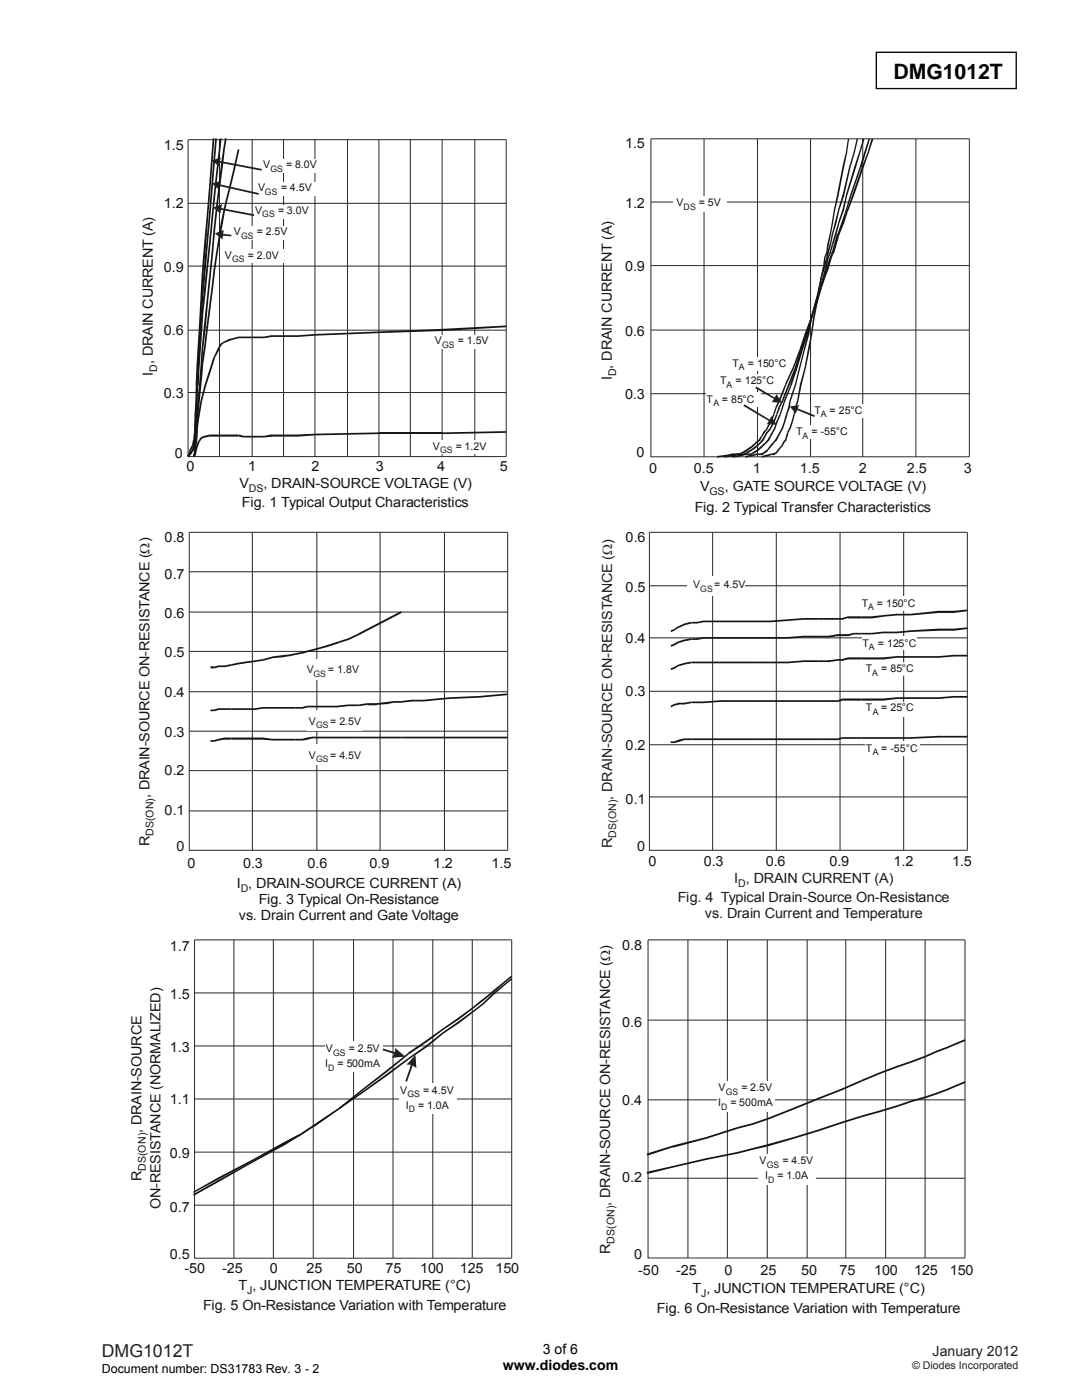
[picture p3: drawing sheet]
<svg xmlns="http://www.w3.org/2000/svg" width="216mm" height="279mm" viewBox="0 0 216 279" stroke-linecap="round" stroke-linejoin="round" font-family="sans-serif">
<path d="M174.9 10.4h27.9v7.3h-27.9z" fill="none" stroke="#000" stroke-width=".26"/>
<g fill="none" stroke="#23282b" stroke-width=".2">
<path d="M37.5 27.9h63.5v63.2h-63.5zM43.8 27.9v63.2M50.3 27.9v63.2M56.6 27.9v63.2M62.8 27.9v63.2M69.3 27.9v63.2M75.6 27.9v63.2M81.9 27.9v63.2M88.2 27.9v63.2M94.7 27.9v63.2M37.5 53.1h63.5M37.5 40.6h63.5"/>
<path d="M37.5 78.3h63.5M37.5 65.9h63.5"/>
</g>
<g fill="#131516">
<path d="M62.8 86.6l12.8-.3v.3l-12.8 .3z"/>
<path d="M38.8 90.3l.3 .1-.2 .7-.4-.1zM39 90.4h.1zM39.1 89.3l.3 .1-.3 1h-.3zM39.1 89.3h.1zM39.5 88.1l.3 .1-.4 1.2-.3-.1zM39.5 88.1l.1 .1zM40 87.3l.3 .2-.5 .7-.2-.1z"/>
<path d="M40.1 87.2l.7-.2 .1 .3-.7 .3zM40.8 87l.1 .1zM40.8 87l1-.3v.4l-.9 .2zM41.8 86.7v.2zM41.8 86.7h2v.4h-2z"/>
<path d="M43.8 86.7h1.9v.4h-1.9zM45.7 86.7h1.9v.4h-1.9z"/>
<path d="M47.7 86.7l.9 .3-.1 .3-.9-.2zM48.6 87.1l-.1 .2zM48.6 87h.7v.3h-.7zM49.3 87h1v.3h-1z"/>
<path d="M50.3 87h1.2v.3h-1.2zM51.5 87h1.2v.3h-1.2zM52.7 87.1l.1 .2zM52.7 87l1.4-.3 .1 .4-1.4 .2zM54.1 86.7v.2zM54.1 86.7h1.7v.4h-1.7zM55.8 86.7h3.7v.4h-3.7zM59.5 86.9v.2zM59.5 86.7l3.3-.1v.3l-3.3 .2z"/>
</g>
<path d="M75.6 86.5h12.6" fill="none" stroke="#131516" stroke-width=".34"/>
<g fill="#131516">
<path d="M88.2 86.3l12.8-.3v.4l-12.8 .2z"/>
<path d="M62.8 66.7l12.8-.6v.4l-12.8 .5z"/>
<path d="M75.6 66.1l12.6-.5v.5l-12.6 .4z"/>
<path d="M88.1 65.6l12.9-.6v.3l-12.8 .8z"/>
<path d="M43.9 27.6h.3l-.2 2.5h-.4z"/>
<path d="M38.8 90.3l.3 .1-.2 .7-.4-.1zM39 90.4h.1zM38.8 89.2h.3v1.2h-.3zM38.8 89.1l.2 .1zM39.1 87.7h.3l-.3 1.5-.3-.1zM39.2 87.7h.2zM39.1 86.2h.3v1.5h-.3zM39.1 86.2h.1zM39.5 83h.3l-.4 3.2h-.3zM39.5 83h.1zM40 80l.3 .1-.5 3-.3-.1z"/>
<path d="M40.7 77.1l.4 .1-.8 2.9-.3-.1zM40.7 77.1l.2 .1zM41.7 74.1l.3 .2-.9 2.9-.4-.1zM42.6 71.2l.3 .1-.9 3-.3-.2zM42.7 71.1l.1 .1h-.2zM43.1 70.2l.4 .2-.6 .9-.2-.2zM43.6 69.2l.4 .2-.5 1-.4-.2z"/>
<path d="M44.1 68.4l.3 .3-.5 .7-.3-.2zM44.1 68.4l.1 .1zM44.2 68.4l.4-.2 .2 .2-.5 .3zM44.6 68.2l1.1-.5 .1 .3-1 .4zM45.7 67.7v.1zM45.7 67.7l1-.3v.4l-1 .2zM46.7 67.4l.9-.2 .1 .3-1 .3z"/>
<path d="M47.6 67.2h1v.3h-1zM48.6 67.2h.7v.3h-.7zM49.3 67.2h1v.3h-1z"/>
<path d="M50.3 67.2h1.2v.3h-1.2zM51.5 67.2h1.2v.3h-1.2zM52.7 67.3l.1 .2zM52.7 67.2l1.4-.3 .1 .3-1.4 .3zM54.1 66.9v.2zM54.1 66.9h1.7v.3h-1.7zM55.8 66.9h3.7v.3h-3.7zM59.5 67.1v.1zM59.5 66.9l3.3-.2v.3l-3.3 .2z"/>
<path d="M38.8 89.9h.3l-.2 1.2-.4-.1zM39 89.9h.1zM38.8 88.7h.3v1.2h-.3zM38.8 88.6l.2 .1zM39.1 86.9l.3 .1-.3 1.7-.3-.1zM39.2 86.9l.2 .1zM39.1 84.9h.3v2h-.3zM39.1 84.9h.1zM39.2 83h.4l-.2 2-.3-.1zM39.4 83h.2zM39.5 80.5h.3l-.2 2.5h-.4zM39.6 80.5h.2zM40 75.4l.3 .1-.5 5h-.3z"/>
<path d="M40.2 72.5h.4l-.3 3-.3-.1zM40.2 72.4l.2 .1zM40.7 69h.4l-.5 3.5-.4-.1zM40.9 69h.2zM41.2 65.3l.3 .1-.4 3.6h-.4zM41.3 65.4h.2zM41.7 61.4l.3 .1-.5 3.9h-.3zM42.2 57.5h.3l-.5 4-.3-.1zM42.2 57.5h.2zM42.6 53.8l.3 .1-.4 3.6h-.3zM42.6 53.8l.2 .1zM43.1 50.4h.4l-.6 3.5-.3-.1zM43.1 50.4h.2zM43.6 47.2l.4 .1-.5 3.1h-.4z"/>
<path d="M44 44.5l.5 .1-.5 2.7-.4-.1zM44 44.5l.2 .1zM44.6 42l.3 .1-.4 2.5-.5-.1zM44.6 42l.1 .1zM45.1 39.8l.3 .1-.5 2.2-.3-.1zM45.1 39.8l.1 .1zM45.6 37.9l.3 .1-.5 1.9-.3-.1zM46.5 34l.3 .1-.9 3.9-.3-.1zM46.7 34l.1 .1zM47.4 29.8h.4l-1 4.3-.3-.1z"/>
<path d="M38.8 89.9h.3l-.2 1.2-.4-.1zM39 89.9h.1zM38.8 88.4h.3v1.5h-.3zM38.8 88.4h.2zM39.1 86.4l.3 .1-.3 1.9h-.3zM39.2 86.5h.2zM39.1 84.5h.3v2h-.3zM39.1 84.4l.1 .1zM39.2 82l.4 .1-.2 2.4-.3-.1zM39.4 82.1h.2zM39.5 79.4h.3l-.2 2.7-.4-.1zM39.6 79.4h.2zM39.7 76.4h.4l-.3 3h-.3zM39.9 76.4h.2zM40 73.2l.3 .1-.2 3.1h-.4z"/>
<path d="M40.2 69.5h.4l-.3 3.8-.3-.1zM40.2 69.5h.2zM40.7 65.1h.4l-.5 4.4h-.4zM40.9 65.1h.2zM41.2 60.5h.3l-.4 4.6h-.4zM41.3 60.5h.2zM41.7 55.6h.3l-.5 4.9h-.3zM42.2 50.7h.3l-.5 4.9h-.3zM42.6 45.7h.3l-.4 5h-.3zM42.6 45.7h.2zM43.1 41.1h.4l-.6 4.6h-.3zM43.1 41.1h.2zM43.6 36.9h.4l-.5 4.2h-.4z"/>
<path d="M44 33.2l.5 .1-.5 3.6h-.4zM44.6 29.6h.3l-.4 3.7-.5-.1zM44.6 29.6h.1zM44.9 27.5l.3 .1-.3 2h-.3z"/>
<path d="M37.4 91l.2-.3 .3 .3-.3 .2zM37.7 90.9l.2 .1zM37.8 90.3l.3 .1-.2 .6-.3-.2zM37.8 90.3l.2 .1zM37.9 90.3l.5-.5 .1 .2-.4 .4zM38.5 89.9h.1l-.1 .1zM38.5 89.1l.4 .1-.3 .7h-.3z"/>
<path d="M38.8 87.4l.3 .1-.2 1.7-.4-.1zM39 87.4l.1 .1zM38.8 85.2h.3v2.2h-.3zM38.8 85.2h.2zM39.1 82.7h.3l-.3 2.5h-.3zM39.2 82.7h.2zM39.1 79.9h.3v2.8h-.3zM39.1 79.8l.1 .1zM39.2 76.9h.4l-.2 3-.3-.1zM39.4 76.9h.2zM39.5 73.4h.3l-.2 3.5h-.4zM40 66.3h.3l-.5 7.1h-.3z"/>
<path d="M40.2 62.4h.4l-.3 3.9h-.3zM40.2 62.4h.2zM40.7 58h.4l-.5 4.4h-.4zM41.2 53.6h.3l-.4 4.4h-.4zM41.3 53.6h.2zM41.7 48.7h.3l-.5 4.9h-.3zM42.6 39.1h.3l-.9 9.6h-.3zM42.6 39.1h.2zM43.1 34.5h.4l-.6 4.6h-.3zM43.1 34.5h.2zM43.6 30.1h.4l-.5 4.4h-.4z"/>
<path d="M37.4 91l.2-.3 .3 .3-.3 .2zM37.6 90.7l.3-.3 .2 .3-.2 .3zM38 90.6l.1 .1zM38.3 89.8l.3 .1-.5 .8-.2-.2zM38.5 89.9h.1zM38.5 89.1l.4 .1-.3 .7h-.3z"/>
<path d="M38.8 87.1l.3 .1-.2 2-.4-.1zM39 87.1l.1 .1zM38.8 84.7h.3v2.4h-.3zM38.8 84.7h.2zM39.1 81.8h.3l-.3 3-.3-.1zM39.2 81.8h.2zM39.1 78.6h.3v3.2h-.3zM39.1 78.6h.1zM39.2 75.1l.4 .1-.2 3.4h-.3zM39.5 71.5h.3l-.2 3.7-.4-.1zM39.6 71.5h.2zM39.7 67.3h.4l-.3 4.2h-.3zM40 63.2h.3l-.2 4.1h-.4z"/>
<path d="M40.2 58.8h.4l-.3 4.4h-.3zM40.2 58.7l.2 .1zM40.7 53.6h.4l-.5 5.2-.4-.1zM41.2 48.5h.3l-.4 5.1h-.4zM41.3 48.5h.2zM41.7 42.8l.3 .1-.5 5.6h-.3zM42.6 31.5h.3l-.9 11.4-.3-.1zM42.9 27.6h.4l-.4 3.9h-.3z"/>
<path d="M37.6 90.5l.3 .2-.3 .5-.2-.2zM37.7 90.6l.2 .1zM37.8 89.9h.3l-.2 .8-.3-.2zM37.8 89.8l.2 .1zM38.3 88.8l.3 .2-.5 .9-.3-.1zM38.5 88.9l.1 .1zM38.5 87.7h.4l-.3 1.2-.3-.1z"/>
<path d="M38.8 85.4h.3l-.2 2.3h-.4zM39 85.4h.1zM38.8 82.7h.3v2.7h-.3zM38.8 82.7h.2zM39.1 79.8l.3 .1-.3 2.8h-.3zM39.2 79.9h.2zM39.1 76.4h.3v3.5h-.3zM39.1 76.4h.1zM39.2 72.7h.4l-.2 3.7h-.3zM39.4 72.7h.2zM39.5 68.5l.3 .1-.2 4.1h-.4zM39.7 64.4h.4l-.3 4.2-.3-.1zM40 59.7h.3l-.2 4.7h-.4z"/>
<path d="M40.2 54.8h.4l-.3 4.9h-.3zM40.2 54.8h.2zM40.7 49.4l.4 .1-.5 5.3h-.4zM40.9 49.5h.2zM41.2 43.8h.3l-.4 5.7-.4-.1zM41.3 43.8h.2zM41.7 37.7h.3l-.5 6.1h-.3zM42.4 27.6h.4l-.8 10.1h-.3z"/>
</g>
<g fill="#fff">
<path d="M86 87.9h12v2.7h-12z"/>
<path d="M86.4 66.8h12.1v2.7h-12.1z"/>
<path d="M44.6 49.8h12v2.7h-12z"/>
<path d="M46.3 45.1h12.1v2.7h-12.1z"/>
<path d="M50.6 40.9h12v2.6h-12z"/>
<path d="M51.2 36.4h12v2.7h-12z"/>
<path d="M52.2 31.7h12v2.7h-12z"/>
</g>
<g fill="#1f1a17">
<path d="M44.4 46.7l1.8 .1v.4l-1.9-.2z"/>
<path d="M44 41.5l6.7 1.3v.3l-6.7-1.3z"/>
<path d="M43.8 36.8l7.9 1.7-.1 .4-7.9-1.8z"/>
<path d="M43.8 32.1l8.5 1.6-.1 .4-8.5-1.7z"/>
</g>
<g fill="#1f1a17">
<path d="M42.9 46.6l1.7-.7-.2 1.9z" fill-rule="evenodd"/>
<path d="M42.5 41.4l1.8-.7-.3 1.9z" fill-rule="evenodd"/>
<path d="M42.3 36.6l1.8-.5-.4 1.8z" fill-rule="evenodd"/>
<path d="M42.3 32l1.7-.6-.3 1.8z" fill-rule="evenodd"/>
</g>
<path d="M129.9 27.7h63.5v63.5h-63.5zM140.5 27.7v63.5M151.2 27.7v63.5M161.7 27.7v63.5M172.1 27.7v63.5M182.8 27.7v63.5M129.9 53h63.5M129.9 40.3h63.5M129.9 78.6h63.5M129.9 65.9h63.5" fill="none" stroke="#23282b" stroke-width=".2"/>
<g fill="#131516">
<path d="M152 91l1-.3 .1 .4-1.1 .2zM153.1 90.9v.2zM153 90.7l.9-.2v.3l-.8 .3z"/>
<path d="M153.9 90.5h.5v.3h-.5zM154.4 90.7l.1 .1zM154.3 90.5l.4-.3 .2 .4-.4 .2z"/>
<path d="M155.1 89.8l.3 .2-.4 .6-.3-.3zM155.8 89l.2 .2-.6 .8-.3-.2z"/>
<path d="M156.2 88.3l.3 .2-.4 .7-.3-.2zM156.2 88.2l.1 .2zM156.7 87.7l.2 .2-.5 .6-.2-.3zM156.7 87.9h.2zM156.8 87l.4 .1-.3 .8-.2-.1z"/>
<path d="M157.1 86.3h.2l-.1 .8-.4-.1zM157.1 86.2l.1 .1zM157.5 85.4l.3 .2-.5 .7-.2-.1zM157.7 85.5l.1 .1zM157.9 84.2l.3 .1-.4 1.3-.3-.2zM158.1 84.2l.1 .1zM158.3 82.6l.3 .1-.4 1.6-.3-.1z"/>
<path d="M158.6 81.4h.3l-.3 1.3-.3-.1zM159 80l.3 .2-.4 1.2h-.3zM159.1 80.1l.2 .1zM159.6 76.7l.4 .1-.7 3.4-.3-.1zM159.6 76.7h.2zM160.5 73.3l.3 .1-.8 3.4-.4-.1zM160.6 73.4h.2zM161.1 70l.4 .1-.7 3.3-.3-.1z"/>
<path d="M161.8 66.6l.3 .1-.6 3.4-.4-.1zM162 66.6l.1 .1zM162.2 63.3h.4l-.5 3.4-.3-.1zM162.2 63.2l.2 .1zM162.9 60.2l.3 .1-.6 3-.4-.1zM163.1 60.2l.1 .1zM163.3 57.3l.3 .1-.4 2.9-.3-.1z"/>
<path d="M163.8 55.3l.2 .1-.4 2-.3-.1zM163.8 55.3h.1zM164.2 53.4l.3 .2-.5 1.8-.2-.1zM164.4 53.5l.1 .1zM164.4 51.4l.3 .1-.2 2h-.3zM164.4 51.4l.1 .1zM164.9 50.3l.2 .2-.4 1-.3-.1zM165 50.4l.1 .1zM165 48.9h.4l-.3 1.6-.2-.1z"/>
<path d="M165.5 46.8h.3l-.4 2.1h-.4zM165.6 46.8h.2zM166 44.5l.2 .1-.4 2.2h-.3zM166.1 44.5l.1 .1zM166.4 41.8l.2 .1-.4 2.7-.2-.1zM166.4 41.8l.1 .1zM167 39.1h.3l-.7 2.8-.2-.1zM167.2 39.1h.1zM168.1 33.4h.3l-1.1 5.7h-.3zM168.1 33.3l.2 .1zM168.8 30.5l.2 .1-.6 2.9-.3-.2zM168.9 30.5l.1 .1zM169.2 27.7h.2l-.4 2.9-.2-.1z"/>
<path d="M148.7 91l1.4-.3v.4l-1.3 .2zM150.1 90.9v.2zM150.1 90.7l.8-.2 .1 .3-.9 .3zM150.9 90.5v.2zM150.9 90.5h.4v.3h-.4z"/>
<path d="M151.3 90.5h.7v.3h-.7zM152 90.7l.1 .1zM151.9 90.5l.4-.3 .2 .4-.4 .2z"/>
<path d="M152.3 90.2l.7-.5 .2 .4-.7 .5zM153.1 89.9l.1 .2zM153.6 89l.3 .2-.7 .8-.2-.2z"/>
<path d="M154.3 88.2l.2 .3-.6 .7-.3-.2zM154.7 87.7l.3 .2-.5 .6-.2-.3zM154.8 87.9h.2zM155.1 86.9l.3 .3-.4 .7-.3-.2z"/>
<path d="M155.6 86.2l.2 .1-.4 .9-.3-.3zM156 85.4l.2 .2-.4 .7-.2-.1zM156.1 85.5l.1 .1zM156.4 84.2l.3 .1-.5 1.3-.2-.2zM156.6 84.2l.1 .1zM156.8 82.6l.4 .1-.5 1.6-.3-.1z"/>
<path d="M157.2 81.4h.4l-.5 1.3-.3-.1zM157.4 81.4h.2zM157.5 80.1l.3 .1-.2 1.2h-.4zM157.5 80l.2 .1zM158.6 76.7l.3 .1-1.1 3.4-.3-.2zM158.7 76.7l.2 .1zM159.4 73.3l.3 .1-.8 3.4-.3-.1zM160.3 70l.2 .1-.8 3.3-.3-.1z"/>
<path d="M161.1 66.6l.4 .1-1 3.4-.2-.1zM161.3 66.6l.2 .1zM161.8 63.2l.3 .1-.6 3.4-.4-.1zM161.8 63.2l.2 .1zM162.7 60.2l.3 .1-.9 3-.3-.1zM162.8 60.2l.2 .1zM163.3 57.3l.3 .1-.6 2.9-.3-.1z"/>
<path d="M163.8 55.3l.2 .1-.4 2-.3-.1zM163.8 55.3h.1zM164.2 53.4l.3 .2-.5 1.8-.2-.1zM164.2 53.4l.2 .1zM164.9 51.4l.2 .1-.6 2.1-.3-.2zM165 50.4l.4 .1-.3 1-.2-.1zM165 50.4h.2zM165.5 48.8l.3 .1-.4 1.6-.4-.1z"/>
<path d="M166 46.8h.2l-.4 2.1h-.3zM166 46.8h.1zM166.6 44.5l.3 .1-.7 2.2h-.2zM166.7 44.5l.2 .1zM167.2 41.8l.3 .1-.6 2.7-.3-.1zM167.2 41.8l.2 .1zM168.1 39l.3 .1-.9 2.8-.3-.1zM168.3 39.1h.1zM169.4 33.3l.3 .2-1.3 5.6h-.3zM169.4 33.3l.1 .1zM170.3 30.5l.2 .1-.8 2.9-.3-.2zM170.5 30.5v.1zM171 27.6l.2 .1-.7 2.9-.2-.1z"/>
<path d="M146.2 91l1.6-.3 .1 .4-1.7 .2zM147.8 90.9l.1 .2zM147.8 90.7l.7-.2 .1 .3-.7 .3zM148.5 90.5v.2zM148.5 90.5h.7v.3h-.7z"/>
<path d="M149.2 90.5h.6v.3h-.6zM149.8 90.7l.1 .1zM149.8 90.5l.4-.3 .1 .4-.4 .2z"/>
<path d="M150.2 90.2l.9-.5 .1 .4-.9 .5zM151.2 89.9v.2zM151.1 89.7l.8-.7 .2 .3-.9 .8z"/>
<path d="M151.9 89l.9-.8 .1 .3-.8 .8zM152.8 88.4l.1 .1zM153.2 87.7l.2 .2-.5 .6-.1-.3zM153.3 87.9h.1zM153.6 86.9l.3 .3-.5 .7-.2-.2z"/>
<path d="M154 86.2l.3 .1-.4 .9-.3-.3zM154.5 85.4l.2 .2-.4 .7-.3-.1zM154.6 85.5l.1 .1zM154.9 84.2l.2 .1-.4 1.3-.2-.2zM154.9 84.2h.1zM155.6 82.6l.2 .2-.7 1.5-.2-.1z"/>
<path d="M156 81.4h.2l-.4 1.3-.2-.1zM156.4 80l.3 .2-.5 1.2h-.2zM156.4 80l.2 .1zM157.8 76.7l.2 .1-1.3 3.4-.3-.2zM157.8 76.7l.2 .1zM158.8 73.3l.3 .2-1.1 3.3-.3-.1zM159.9 69.9l.2 .2-1 3.4-.3-.2z"/>
<path d="M161 66.6l.2 .1-1.1 3.4-.2-.2zM161.1 66.6l.1 .1zM161.8 63.2l.3 .1-.9 3.4-.2-.1zM161.8 63.2l.2 .1zM162.7 60.2l.3 .1-.9 3-.3-.1zM162.7 60.2h.1zM163.6 57.3l.3 .1-.9 2.9-.3-.1z"/>
<path d="M164.2 55.3l.3 .1-.6 2-.3-.1zM164.4 55.3l.1 .1zM164.6 53.4l.4 .2-.5 1.8-.3-.1zM164.8 53.5l.2 .1zM165 51.4l.4 .1-.4 2-.4-.1zM165 51.4l.2 .1zM165.5 50.3l.3 .2-.4 1-.3-.1zM165.6 50.4l.2 .1zM166 48.8l.2 .1-.4 1.6-.3-.1z"/>
<path d="M166.6 46.8h.3l-.7 2.1-.2-.1zM166.7 46.8h.2zM167.2 44.5l.3 .1-.6 2.2h-.3zM167.2 44.4l.2 .1zM168.1 41.8l.3 .1-.9 2.7-.3-.2zM168.3 41.9h.1zM168.8 39.1h.2l-.6 2.8-.3-.1zM168.8 39l.1 .1zM170.5 33.3l.3 .2-1.8 5.6-.2-.1zM171.4 30.5l.2 .1-.8 2.9-.3-.2zM172.2 27.6l.3 .2-.9 2.8-.2-.1z"/>
<path d="M144.4 91l1.9-.3 .1 .4-1.9 .2zM146.3 90.9l.1 .2zM146.3 90.7l.9-.2 .1 .3-.9 .3zM147.2 90.5l.1 .2zM147.3 90.5h.5v.3h-.5z"/>
<path d="M147.8 90.5h.7v.3h-.7zM148.5 90.7l.1 .1zM148.4 90.5l.5-.3 .1 .4-.4 .2z"/>
<path d="M148.9 90.2l.9-.5 .1 .4-.9 .5zM149.8 89.9l.1 .2zM149.8 89.7l1-.7 .2 .3-1.1 .8z"/>
<path d="M150.8 89l.9-.8 .1 .3-.8 .8zM151.7 88.4l.2 .1zM152.1 87.7l.2 .2-.4 .6-.2-.3zM152.5 86.9l.3 .3-.5 .7-.2-.2z"/>
<path d="M152.9 86.2l.3 .1-.4 .9-.3-.3zM152.9 86.2l.2 .1zM153.6 85.4l.3 .3-.7 .7-.2-.2zM153.7 85.5l.2 .2zM154.3 84.2l.2 .1-.6 1.3-.3-.2zM154.4 84.2l.1 .1zM154.9 82.6l.2 .2-.6 1.5-.2-.1z"/>
<path d="M155.3 81.4h.3l-.5 1.3-.2-.1zM155.3 81.3l.2 .1zM156 80l.2 .2-.6 1.2-.3-.1zM156.1 80.1l.1 .1zM157.2 76.7l.4 .1-1.4 3.4-.2-.2zM158.6 73.3l.3 .2-1.3 3.3-.4-.1zM158.7 73.4l.2 .1zM159.6 69.9l.4 .2-1.1 3.4-.3-.2z"/>
<path d="M160.7 66.6l.4 .1-1.1 3.4-.4-.2zM161.8 63.2l.3 .2-1 3.3-.4-.1zM162 63.3l.1 .1zM162.7 60.2l.3 .1-.9 3-.3-.1zM162.7 60.2h.1zM163.6 57.3l.3 .1-.9 2.9-.3-.1z"/>
<path d="M164.2 55.3l.3 .1-.6 2-.3-.1zM164.2 55.2l.2 .1zM164.9 53.4l.2 .2-.7 1.8-.2-.2zM165 53.5l.1 .1zM165.5 51.4l.3 .1-.7 2.1-.2-.2zM165.5 51.4l.1 .1zM166 50.3l.2 .2-.4 1-.3-.1zM166.1 50.4l.1 .1zM166.4 48.8l.2 .1-.4 1.6-.2-.1z"/>
<path d="M167 46.8h.3l-.7 2.1-.2-.1zM167 46.8h.2zM167.9 44.4l.3 .2-.9 2.2h-.2zM168 44.5l.2 .1zM168.8 41.8l.2 .1-.8 2.7-.3-.2zM169.6 39l.3 .1-.9 2.8-.2-.1zM169.6 39l.2 .1zM171.6 33.3l.2 .2-1.9 5.6-.3-.1zM171.7 33.4l.2 .1zM172.4 30.5l.3 .1-.8 2.9-.3-.2zM173.3 27.6l.3 .2-.9 2.8-.3-.1z"/>
<path d="M143.1 91l2-.3v.4l-2 .2zM145.1 90.9v.2zM145.1 90.7l1.1-.2v.3l-1.1 .3zM146.2 90.5v.2zM146.2 90.5h.6v.3h-.6z"/>
<path d="M146.8 90.5h.6v.3h-.6zM147.4 90.7l.1 .1zM147.4 90.5l.6-.3 .1 .4-.6 .2z"/>
<path d="M148 90.2l.9-.5 .1 .4-.8 .5zM148.9 89.9l.1 .2zM148.9 89.7l1.1-.7 .1 .3-1.1 .8z"/>
<path d="M150 89l.8-.8 .2 .3-.9 .8zM150.8 88.2l.1 .2zM150.8 88.2l.7-.5 .2 .2-.7 .6zM151.6 87.9h.1zM151.9 86.9l.2 .3-.4 .7-.3-.2z"/>
<path d="M152.3 86.2l.3 .1-.5 .9-.2-.3zM152.3 86.2l.1 .1zM153 85.4l.2 .3-.7 .7-.2-.2zM153.1 85.5l.1 .2zM153.6 84.2l.3 .1-.7 1.3-.3-.2zM153.7 84.2l.2 .1zM154.3 82.6l.2 .2-.6 1.5-.3-.1z"/>
<path d="M154.7 81.4h.3l-.5 1.3-.2-.1zM154.7 81.3l.1 .1zM155.3 80l.3 .2-.6 1.2-.3-.1zM155.5 80.1l.1 .1zM156.7 76.7l.2 .1-1.3 3.4-.3-.2zM156.7 76.6v.1zM158.2 73.3l.2 .2-1.5 3.3-.2-.2zM158.3 73.4l.1 .1zM159.4 69.9l.3 .2-1.3 3.4-.2-.2z"/>
<path d="M160.5 66.6l.3 .1-1.1 3.4-.3-.2zM161.8 63.2l.3 .2-1.3 3.3-.3-.1zM162 63.3l.1 .1zM162.9 60.1l.3 .2-1.1 3.1-.3-.2zM163.1 60.2l.1 .1zM163.8 57.3l.2 .1-.8 2.9-.3-.1z"/>
<path d="M164.4 55.3l.3 .1-.7 2-.2-.1zM164.4 55.2l.1 .1zM165 53.4l.4 .2-.7 1.8-.3-.2zM165.2 53.5l.2 .1zM165.7 51.4l.3 .1-.6 2.1-.4-.2zM165.7 51.4l.2 .1zM166.1 50.3l.3 .2-.4 1-.3-.1zM166.3 50.4l.2 .1zM166.6 48.8l.3 .1-.4 1.6-.4-.1z"/>
<path d="M167.2 46.8h.3l-.6 2.1-.3-.1zM167.2 46.8h.2zM168.1 44.4l.3 .2-.9 2.2h-.3zM168.3 44.5l.1 .1zM169 41.8l.3 .1-.9 2.7-.3-.2zM169 41.8l.1 .1zM170 39l.4 .1-1.1 2.9-.3-.2zM170.2 39.1h.2zM172 33.3l.3 .2-1.9 5.6-.4-.1zM172 33.3l.1 .1zM173.1 30.5l.2 .1-1 2.9-.3-.2zM173.2 30.5l.1 .1zM173.9 27.6l.4 .2-1 2.8-.2-.1z"/>
</g>
<g fill="#fff">
<path d="M134.4 39.1h10.7v3.1h-10.7z"/>
<path d="M158.7 84.8h10.9v2.8h-10.9z"/>
<path d="M162.3 80.7h10.9v2.8h-10.9z"/>
<path d="M143.6 74.7h10.9v2.8h-10.9z"/>
<path d="M146 71.2h11.2v2.8h-11.2z"/>
</g>
<g fill="#1f1a17">
<path d="M150.9 77.1l3.8 2.3-.2 .3-3.8-2.2z"/>
<path d="M159 81.4l3.6 1.5-.1 .3-3.6-1.4z"/>
</g>
<g fill="#1f1a17">
<path d="M155 78.7l1 1.6h-2l1-1.6 1 1.6z" fill-rule="evenodd"/>
<path d="M157.6 81.1l1.8-.2-.6 1.6z" fill-rule="evenodd"/>
</g>
<path d="M140.9 78.3h10.9v2.9h-10.9z" fill="#fff"/>
<path d="M148.5 80.7l5.2 3.1-.2 .3-5.1-3.1z" fill="#1f1a17"/>
<path d="M153.9 83.1l1.1 1.7-2-.1 .9-1.6 1.1 1.7z" fill-rule="evenodd" fill="#1f1a17"/>
<path d="M37.8 114.1h63.5M37.8 106.2h63.5v63.5h-63.5zM50.4 106.2v63.5M63.2 106.2v63.5M75.8 106.2v63.5M88.7 106.2v63.5M37.8 138h63.5M37.8 130h63.5M37.8 122.2h63.5M37.8 153.8h63.5M37.8 145.9h63.5M37.8 161.8h63.5" fill="none" stroke="#23282b" stroke-width=".2"/>
<g fill="#131516">
<path d="M42 133h.7v.4h-.7zM42.7 133.2l.1 .2zM42.7 133.1l.9-.3 .1 .3-.9 .3zM43.6 132.8v.2zM43.6 132.8h1.2v.3h-1.2zM44.8 133v.1zM44.8 132.8l1.3-.3 .1 .4-1.4 .2z"/>
<path d="M46.1 132.5l1.2-.2 .1 .3-1.2 .3zM47.3 132.3v.2zM47.3 132.3l1.6-.3 .1 .4-1.6 .2zM48.9 132l.1 .2zM48.9 132l2-.2v.3l-1.9 .3zM50.9 132v.1zM50.9 131.8l1.6-.3v.4l-1.6 .2zM52.5 131.7l.1 .2zM52.5 131.5l1.8-.5 .1 .4-1.8 .5zM54.3 131v.2zM54.3 131l1.9-.2 .1 .4-2 .2zM56.2 130.9l.1 .3zM56.2 130.8l1.6-.2 .1 .3-1.6 .3zM57.9 130.8v.1zM57.8 130.6l1.2-.3 .1 .4-1.2 .2z"/>
<path d="M59 130.3l1.4-.2v.3l-1.3 .3zM60.4 130.3v.1zM60.3 130.1l1-.3 .1 .4-1 .2zM61.3 129.8l1-.2v.3l-.9 .3zM62.3 129.6l.9-.3 .1 .4-1 .2z"/>
<path d="M63.2 129.3l1.9-.5 .1 .4-1.9 .5zM65.1 129l.1 .2zM65 128.8l2.1-.7 .2 .4-2.1 .7zM67.1 128.1l.1 .2zM67.1 128.1l2.4-.7 .1 .3-2.4 .8zM69.6 127.6v.1zM69.5 127.4l2.1-1 .1 .3-2.1 1z"/>
<path d="M71.5 126.4l4.3-2.2 .1 .3-4.2 2.2zM75.8 124.2l4.2-2.2 .2 .3-4.3 2.2z"/>
<path d="M42 141.6h.7v.3h-.7zM42.7 141.8l.1 .1zM42.7 141.6l.9-.2 .1 .3-.9 .2zM43.6 141.4v.1zM43.6 141.4h1.2v.3h-1.2zM44.8 141.4h1.4v.3h-1.4z"/>
<path d="M46.2 141.4h1.1v.3h-1.1zM47.3 141.4h1.7v.3h-1.7zM49 141.4h1.9v.3h-1.9zM50.9 141.5v.2zM50.9 141.4l1.6-.3v.3l-1.6 .3zM52.5 141.1v.2zM52.5 141.1h1.8v.3h-1.8zM54.3 141.1h1.9v.3h-1.9zM56.2 141.1h1.7v.3h-1.7zM57.9 141.1h1.1v.3h-1.1z"/>
<path d="M59 141.1h1.4v.3h-1.4zM60.4 141.3v.1zM60.3 141.1l1-.3 .1 .4-1 .2zM61.3 140.8l.1 .2zM61.4 140.8h.9v.4h-.9zM62.3 140.8h.9v.4h-.9z"/>
<path d="M63.2 140.8h1.9v.4h-1.9zM65.1 140.8h2.1v.4h-2.1zM67.2 141v.2zM67.2 140.8l2.3-.2 .1 .3-2.4 .3zM69.5 140.6l.1 .2zM69.6 140.6h2v.3h-2z"/>
<path d="M71.6 140.6l1.6-.3 .1 .4-1.6 .2zM73.2 140.3l.1 .2zM73.3 140.3h1.9v.5h-1.9zM75.2 140.5v.3zM75.2 140.3l2-.2 .1 .4-2.1 .2zM77.3 140.3v.2zM77.2 140.1l1.4-.2v.4l-1.3 .2zM78.6 139.9v.2zM78.6 139.9h1.5v.4h-1.5z"/>
<path d="M80 139.9l2.1-.2 .1 .3-2.1 .3zM82.1 139.7v.1zM82.1 139.7h2.4v.3h-2.4zM84.5 139.8v.2zM84.5 139.7l2.5-.3 .1 .3-2.6 .3zM87 139.4v.2zM87 139.4l2.8-.3 .1 .4-2.8 .2zM89.8 139.1l.1 .2zM89.8 139.1l5.8-.2 .1 .3-5.8 .3zM95.7 139.1v.1zM95.6 138.9l2.8-.3 .1 .4-2.8 .2zM98.4 138.6l2.9-.2v.3l-2.8 .3z"/>
<path d="M42 147.7h.7v.3h-.7zM42.7 147.9l.1 .1zM42.7 147.7l.9-.3 .1 .4-.9 .2zM43.6 147.4v.2zM43.6 147.4l1.2-.2v.4l-1.1 .2zM44.8 147.2v.2zM44.8 147.2h1.4v.4h-1.4z"/>
<path d="M46.2 147.2h1.1v.4h-1.1zM47.3 147.2h1.7v.4h-1.7zM49 147.2h1.9v.4h-1.9zM50.9 147.2h1.6v.4h-1.6zM52.5 147.2v.2zM52.5 147.2l1.8 .2v.4l-1.8-.2zM54.3 147.6v.2zM54.3 147.4h1.9v.4h-1.9zM56.2 147.4h1.7v.4h-1.7zM57.9 147.4h1.1v.4h-1.1z"/>
<path d="M59 147.4h1.4v.4h-1.4zM60.4 147.6v.2zM60.3 147.4l1-.2 .1 .4-1 .2zM61.3 147.2l.1 .2zM61.3 147.2l1-.2v.4l-.9 .2zM62.3 147v.2zM62.3 147h.9v.4h-.9z"/>
<path d="M63.2 147h1.9v.4h-1.9zM65.1 147h2.1v.4h-2.1zM67.2 147h2.4v.4h-2.4zM69.6 147h2v.4h-2z"/>
<path d="M71.6 147h1.7v.4h-1.7zM73.3 147h1.9v.4h-1.9zM75.2 147h2.1v.4h-2.1zM77.3 147h1.3v.4h-1.3zM78.6 147h1.5v.4h-1.5z"/>
<path d="M80.1 147h2v.4h-2zM82.1 147h2.4v.4h-2.4zM84.5 147h2.5v.4h-2.5zM87 147h2.9v.4h-2.9zM89.9 147h5.8v.4h-5.8zM95.7 147h2.8v.4h-2.8zM98.5 147h2.8v.4h-2.8z"/>
</g>
<g fill="#fff">
<path d="M61 131.5h11v4.1h-11z"/>
<path d="M61.3 148.5h10.9v4.1h-10.9z"/>
<path d="M61.4 141.8h10.9v4h-10.9z"/>
</g>
<path d="M129.6 106.2h63.4v63.5h-63.4zM129.6 116.9h63.4M142.2 106.2v63.5M154.9 106.2v63.5M167.6 106.2v63.5M180.3 106.2v63.5M129.6 138h63.4M129.6 127.3h63.4M129.6 159h63.4M129.6 148.6h63.4" fill="none" stroke="#23282b" stroke-width=".2"/>
<g fill="#131516">
<path d="M133.8 148h.7v.3h-.7zM134.5 148.1l.1 .2zM134.5 148l.9-.4 .1 .4-.9 .3zM135.4 147.6v.2zM135.4 147.6l1.1-.2 .1 .3-1.1 .3zM136.5 147.4l.1 .1zM136.6 147.4h1.4v.3h-1.4z"/>
<path d="M138 147.4h1.1v.3h-1.1zM139.1 147.4h1.3v.3h-1.3zM140.4 147.4h3.4v.3h-3.4zM143.8 147.4h3.4v.3h-3.4zM147.2 147.4h3.5v.3h-3.5z"/>
<path d="M150.7 147.4h3.1v.3h-3.1zM153.8 147.4h3.4v.3h-3.4zM157.2 147.4h3.2v.3h-3.2zM160.4 147.4h3v.3h-3z"/>
<path d="M163.4 147.4h1.1v.3h-1.1zM164.5 147.4h.9v.3h-.9zM165.4 147.4h1.8v.3h-1.8zM167.2 147.5v.2zM167.2 147.4l.8-.3 .1 .3-.9 .3zM168 147.1l.1 .2zM168.1 147.1h1.1v.3h-1.1zM169.2 147.1h1.2v.3h-1.2zM170.4 147.1h1.5v.3h-1.5z"/>
<path d="M171.9 147.1h2.1v.3h-2.1zM174 147.1h2.3v.3h-2.3zM176.3 147.1h2.7v.3h-2.7zM179 147.1h2.7v.3h-2.7zM181.7 147.3v.1zM181.7 147.1l5.6-.2v.3l-5.6 .2zM187.3 146.9v.1zM187.3 146.9h3v.3h-3zM190.3 146.9h2.7v.3h-2.7z"/>
<path d="M133.8 140.8l.7-.3 .1 .3-.7 .4zM134.5 140.5v.2zM134.5 140.5l.9-.2 .1 .3-.9 .2zM135.4 140.3v.1zM135.4 140.3h1.2v.3h-1.2zM136.6 140.4v.2zM136.5 140.3l1.4-.3 .1 .3-1.4 .3z"/>
<path d="M138 140h1.1v.3h-1.1zM139.1 140h1.3v.3h-1.3zM140.4 140.2v.1zM140.4 140l3.4-.3v.4l-3.4 .2zM143.8 139.7v.2zM143.8 139.7h3.4v.4h-3.4zM147.2 139.7h3.5v.4h-3.5z"/>
<path d="M150.7 139.7h3.1v.4h-3.1zM153.8 139.7h3.4v.4h-3.4zM157.2 139.7h3.2v.4h-3.2zM160.4 139.7h3v.4h-3z"/>
<path d="M163.4 139.7h1.1v.4h-1.1zM164.5 139.7h.9v.4h-.9zM165.4 139.7h1.8v.4h-1.8zM167.2 139.9v.2zM167.2 139.7l.8-.3 .1 .4-.9 .3zM168 139.4l.1 .2zM168.1 139.4h1.1v.4h-1.1zM169.2 139.4h1.2v.4h-1.2zM170.4 139.4h1.5v.4h-1.5z"/>
<path d="M171.9 139.4h2.1v.4h-2.1zM174 139.4h2.3v.4h-2.3zM176.3 139.6v.2zM176.3 139.4l2.7-.3v.4l-2.7 .3zM179 139.1v.2zM179 139.1h2.7v.4h-2.7zM181.7 139.1h5.6v.4h-5.6zM187.3 139.3v.2zM187.3 139.1l3-.2v.3l-3 .3zM190.3 138.9v.2zM190.3 138.9h2.7v.3h-2.7z"/>
<path d="M133.8 133.4l.7-.3 .1 .4-.7 .2zM134.5 133.3l.1 .2zM134.5 133.1l.8-.5 .2 .3-.9 .6zM135.3 132.6l.1 .2zM135.4 132.6l1.1-.3 .1 .3-1.1 .4zM136.5 132.3l.1 .2zM136.5 132.3l1.4-.3 .1 .4-1.4 .2z"/>
<path d="M138 132h1.1v.4h-1.1zM139.1 132h1.3v.4h-1.3zM140.4 132h3.4v.4h-3.4zM143.8 132h3.4v.4h-3.4zM147.2 132h3.5v.4h-3.5z"/>
<path d="M150.7 132h3.1v.4h-3.1zM153.8 132h3.4v.4h-3.4zM157.2 132.2v.2zM157.2 132l3.2-.2v.3l-3.2 .3zM160.4 131.8v.2zM160.4 131.8h3v.3h-3z"/>
<path d="M163.4 131.8h1.1v.3h-1.1zM164.5 131.8h.9v.3h-.9zM165.4 132v.1zM165.3 131.8l1.9-.3v.4l-1.8 .2zM167.2 131.5v.2zM167.2 131.5h.9v.4h-.9zM168.1 131.7v.2zM168 131.5l1.2-.3v.4l-1.1 .3zM169.2 131.2v.2zM169.2 131.2h1.2v.4h-1.2zM170.4 131.2h1.5v.4h-1.5z"/>
<path d="M171.9 131.2h2.1v.4h-2.1zM174 131.2h2.3v.4h-2.3zM176.3 131.4v.2zM176.3 131.2l2.7-.3v.4l-2.7 .3zM179 130.9v.2zM179 130.9h2.7v.4h-2.7zM181.7 130.9h5.6v.4h-5.6zM187.3 131.1v.2zM187.3 130.9l3-.2v.3l-3 .3zM190.3 130.7v.2zM190.3 130.7h2.7v.3h-2.7z"/>
<path d="M133.8 128.7l.7-.2 .1 .3-.7 .3zM134.5 128.7l.1 .1zM134.5 128.5l.8-.5 .2 .3-.9 .5zM135.3 128l.1 .1zM135.4 128l1.1-.4 .1 .4-1.1 .3zM136.5 127.6l.1 .2zM136.5 127.6l1.4-.2 .1 .3-1.4 .3z"/>
<path d="M138 127.4h1.1v.3h-1.1zM139.1 127.6v.1zM139.1 127.4l1.3-.3v.4l-1.3 .2zM140.4 127.1v.2zM140.4 127.1h3.4v.4h-3.4zM143.8 127.1h3.4v.4h-3.4zM147.2 127.1h3.5v.4h-3.5z"/>
<path d="M150.7 127.1h3.1v.4h-3.1zM153.8 127.1h3.4v.4h-3.4zM157.2 127.3v.2zM157.2 127.1l3.2-.2v.3l-3.2 .3zM160.4 126.9v.1zM160.4 126.9h3v.3h-3z"/>
<path d="M163.4 126.9h1.1v.3h-1.1zM164.5 126.9h.9v.3h-.9zM165.4 127v.2zM165.3 126.9l1.9-.3v.4l-1.8 .2zM167.2 126.6v.1zM167.2 126.6h.9v.4h-.9zM168.1 126.6h1.1v.4h-1.1zM169.2 126.7v.3zM169.2 126.6l1.1-.3 .1 .3-1.2 .4zM170.3 126.3l.1 .2zM170.4 126.3h1.5v.3h-1.5z"/>
<path d="M171.9 126.3h2.1v.3h-2.1zM174 126.5l.1 .1zM174 126.3l2.3-.3v.4l-2.2 .2zM176.3 126v.2zM176.3 126h2.7v.4h-2.7zM179 126.2v.2zM179 126l2.7-.2 .1 .3-2.8 .3zM181.7 125.8v.2zM181.7 125.8l5.6-.3v.4l-5.6 .2zM187.3 125.5v.2zM187.3 125.5h3v.4h-3zM190.3 125.7v.2zM190.3 125.5l2.7-.3v.3l-2.7 .4z"/>
<path d="M133.8 125.8l.7-.3 .1 .4-.7 .2zM134.5 125.7l.1 .2zM134.5 125.5l.8-.6 .2 .4-.9 .5zM135.3 124.9l.1 .2zM135.4 124.9l1.1-.5 .1 .4-1.1 .5zM136.5 124.4l.1 .2zM136.5 124.4l1.4-.3 .1 .3-1.4 .4z"/>
<path d="M138 124.1h1.1v.3h-1.1zM139.1 124.3v.1zM139.1 124.1l1.3-.3v.4l-1.3 .2zM140.4 123.8v.2zM140.4 123.8h3.4v.4h-3.4zM143.8 123.8h3.4v.4h-3.4zM147.2 123.8h3.5v.4h-3.5z"/>
<path d="M150.7 123.8h3.1v.4h-3.1zM153.8 124v.2zM153.8 123.8l3.4-.2v.3l-3.4 .3zM157.2 123.8v.1zM157.2 123.6l3.2-.3v.4l-3.2 .2zM160.4 123.3v.2zM160.4 123.3h3v.4h-3z"/>
<path d="M163.4 123.3h1.1v.4h-1.1zM164.5 123.3h.9v.4h-.9zM165.4 123.3h1.8v.4h-1.8zM167.2 123.3h.9v.4h-.9zM168.1 123.5v.2zM168 123.3l1.2-.3v.3l-1.1 .4zM169.2 123v.2zM169.2 123h1.2v.4h-1.2zM170.4 123h1.5v.4h-1.5z"/>
<path d="M171.9 123h2.1v.4h-2.1zM174 123.2l.1 .2zM174 123l2.3-.3v.4l-2.2 .3zM176.3 122.7v.2zM176.3 122.7l2.7-.2v.3l-2.7 .3zM179 122.5v.2zM179 122.5h2.7v.3h-2.7zM181.7 122.7l.1 .1zM181.7 122.5l5.6-.6v.4l-5.5 .5zM187.3 121.9v.3zM187.3 121.9h3v.4h-3zM190.3 122.2v.1zM190.3 121.9l2.7-.3v.4l-2.7 .3z"/>
</g>
<g fill="#fff">
<path d="M172.7 148h10.9v2.8h-10.9z"/>
<path d="M172.4 140.3h10.9v2.7h-10.9z"/>
<path d="M172 127h10.9v2.8h-10.9z"/>
<path d="M171.9 119.1h11.2v2.8h-11.2z"/>
<path d="M137 115h11.5v3.9h-11.5z"/>
</g>
<path d="M172.8 132.4l.2-.2h9.2l.3 .3v2l-.5 .3h-8.8a.58 .58 0 0 1-.6-.6v-1.5z" fill-rule="evenodd" fill="#fff"/>
<g fill="none" stroke="#23282b" stroke-width=".2">
<path d="M38.8 198.2h63.3M38.8 187.6h63.3v63.5h-63.3zM46.7 187.6v63.5M54.5 187.6v63.5M62.5 187.6v63.5M70.5 187.6v63.5M78.4 187.6v63.5M86.4 187.6v63.5M94.2 187.6v63.5M38.8 219.3h63.3M38.8 208.7h63.3M38.8 229.9h63.3"/>
<path d="M38.8 240.5h63.3"/>
</g>
<g fill="#131516">
<path d="M38.6 237.8l5-2.9 .2 .4-5.1 2.8zM43.6 234.9l.1 .2zM43.6 234.9l6.5-3.4 .1 .4-6.4 3.4zM50.1 231.7l.1 .2zM50.1 231.5l6.5-3.5 .1 .3-6.5 3.6zM56.6 228l.1 .2zM56.6 228l3-1.6 .1 .3-3 1.6zM59.7 226.5l.1 .2zM59.6 226.5l2.8-1.9 .1 .3-2.7 1.8z"/>
<path d="M62.4 224.6l5.4-3.6v.3l-5.2 3.6zM67.8 221.1v.2zM67.8 221l4.8-3.4 .1 .3-4.9 3.4zM72.7 217.8v.1zM72.6 217.6l4.6-3.4 .2 .4-4.7 3.3zM77.3 214.4l.1 .2zM77.2 214.2l4.2-3 .2 .3-4.2 3.1z"/>
<path d="M81.4 211.2l3.7-2.6 .2 .3-3.7 2.6zM85.2 208.7l.1 .2zM85.1 208.6l3.2-2.6 .2 .3-3.2 2.6zM88.3 206l.1 .1zM88.3 206l3.1-2.1 .1 .4-3 2zM91.4 204.1l.1 .2zM91.4 203.9l2.7-2 .2 .2-2.8 2.2z"/>
<path d="M94.1 201.9l2.3-1.8 .2 .3-2.3 1.7zM96.5 200.2l.1 .2zM96.4 200.1l1.9-1.9 .2 .4-1.9 1.8zM98.3 198.2l.1 .2zM98.3 198.2l1.9-1.5 .1 .3-1.8 1.6zM100.2 196.7l1.8-1.5 .2 .3-1.9 1.5z"/>
<path d="M38.6 238.3l5-2.9 .2 .4-5.1 2.9zM43.6 235.4l6.5-3.5 .1 .2-6.4 3.7zM50.1 231.9l6.5-3.7 .1 .4-6.5 3.5zM56.7 228.4v.2zM56.6 228.2l3-1.7 .2 .2-3.1 1.9zM59.7 226.5l.1 .2zM59.6 226.5l2.8-1.9 .1 .3-2.7 1.8z"/>
<path d="M62.4 224.6l5.4-3.6v.3l-5.2 3.6zM67.8 221.1l.1 .2zM67.7 221l4.9-3.9 .1 .3-4.8 3.9zM72.6 217.1l.1 .2zM72.6 217.1l4.6-3.6 .2 .3-4.7 3.6zM77.3 213.7l.1 .1zM77.2 213.5l4.2-3.3 .2 .2-4.2 3.4z"/>
<path d="M81.4 210.1l3.7-2.5 .2 .3-3.7 2.5zM85.2 207.7l.1 .2zM85.1 207.6l3.2-2.3 .2 .2-3.2 2.4zM88.3 205.3l.1 .1zM88.3 205.3l3.1-2.1 .1 .3-3 2zM91.4 203.3l.1 .2zM91.4 203.2l2.7-2.1 .2 .3-2.8 2.1z"/>
<path d="M94.1 201.1l2.3-1.8 .2 .3-2.3 1.8zM96.5 199.4l.1 .2zM96.4 199.3l1.9-1.6 .2 .4-1.9 1.5zM98.3 197.7l1.9-1.5 .1 .3-1.8 1.6zM100.2 196.2l1.8-1.5 .2 .2-1.9 1.6z"/>
</g>
<path d="M79.6 216.2h11.5v6.1h-11.5z" fill="#fff"/>
<path d="M82.3 211.6l.4 .2-1.5 4.1-.3-.1z" fill="#1f1a17"/>
<path d="M82.9 210.5l.2 2.7-.7-.6-1.3-.1z" fill-rule="evenodd" fill="#1f1a17"/>
<path d="M64.8 207.9h11.5v6h-11.5z" fill="#fff"/>
<path d="M76.5 209.3l3.2 1-.1 .3-3.3-1z" fill="#1f1a17"/>
<path d="M78.8 209.1l2.1 1.8-2.7 .2 .6-.9z" fill-rule="evenodd" fill="#1f1a17"/>
<path d="M129.3 187.6h63.3v63.5h-63.3zM137.3 187.6v63.5M145.1 187.6v63.5M153.1 187.6v63.5M161.1 187.6v63.5M168.8 187.6v63.5M176.7 187.6v63.5M184.6 187.6v63.5M129.3 219.5h63.3M129.3 203.6h63.3M129.3 235.1h63.3" fill="none" stroke="#23282b" stroke-width=".2"/>
<g fill="#131516">
<path d="M129.1 233.9l5.2-1.2v.3l-5.2 1.3zM134.3 232.7l6.5-1.5 .1 .3-6.6 1.5zM140.8 231.2l.1 .1zM140.8 231.2l6.4-1.3 .1 .3-6.4 1.3zM147.3 230.1v.1zM147.2 229.9l2.9-.8 .1 .4-2.9 .7zM150.1 229.1l3-.7 .1 .4-3 .7z"/>
<path d="M153.1 228.4l5.2-1.5v.4l-5.1 1.5zM158.3 227.1v.2zM158.3 226.9l5-1.5v.4l-5 1.5zM163.3 225.6v.2zM163.3 225.4l4.5-1.5 .1 .3-4.6 1.6zM167.8 223.9v.2zM167.8 223.9l4.1-1.3 .1 .4-4.1 1.2z"/>
<path d="M171.9 222.6l3.6-1 .1 .4-3.6 1zM175.5 221.8l.1 .2zM175.5 221.6l3.4-1 .1 .3-3.4 1.1zM179 220.8v.1zM178.9 220.6l3-1 .1 .3-3 1zM181.9 219.6v.2zM181.9 219.6l2.7-.8 .1 .4-2.7 .7z"/>
<path d="M184.6 218.8l2.3-.7 .1 .3-2.3 .8zM186.9 218.2l.1 .2zM186.9 218.1l2-.8 .1 .3-2 .8zM188.9 217.5l.1 .1zM188.9 217.3l1.8-.8 .1 .4-1.8 .7zM190.7 216.5l1.9-.7v.3l-1.8 .8z"/>
<path d="M129.1 230.2l5.1-1.6 .1 .4-5.2 1.7zM134.2 228.6l.1 .2zM134.2 228.6l6.6-1.7 .1 .4-6.6 1.7zM140.9 227.1v.2zM140.8 226.9l6.4-2 .1 .4-6.4 2zM147.2 224.9l.1 .2zM147.2 224.9l2.9-.7 .1 .3-2.9 .8zM150.1 224.3l.1 .2zM150.1 224.2l3-1.1 .1 .4-3 1z"/>
<path d="M153.1 223.1l5.2-2v.3l-5.1 2.1zM158.3 221.3v.1zM158.3 221.1l5-2v.3l-5 2zM163.3 219.1v.1zM163.3 219.1l4.5-1.8 .1 .3-4.6 1.8zM167.8 217.5l.1 .1zM167.8 217.3l4.1-1.8 .1 .4-4.1 1.7z"/>
<path d="M171.9 215.5l3.6-1.5 .1 .3-3.6 1.6zM175.5 214v.2zM175.5 214l3.4-1.3 .1 .4-3.4 1.2zM178.9 212.7l.1 .2zM178.9 212.7l3-1 .1 .3-3 1.1zM181.9 211.9l.1 .1zM181.9 211.7l2.7-1 .1 .3-2.7 1z"/>
<path d="M184.6 210.7l2.3-1 .1 .3-2.3 1zM186.9 209.7v.1zM186.9 209.7l2-.8 .1 .4-2 .7zM188.9 209.1l.1 .2zM188.9 208.9l1.8-.7 .1 .3-1.8 .8zM190.7 208.2l1.9-.8v.3l-1.8 .8z"/>
</g>
<g fill="#fff">
<path d="M151.3 230.3h11.5v6h-11.5z"/>
<path d="M143.1 215.8h11.5v6h-11.5z"/>
</g>
<text font-size="4.2" x="178.3" y="15.8">DMG1012T</text>
<text font-size="3.5" fill="#231f20" x="20.3" y="270.9">DMG1012T</text>
<g font-size="2.8" fill="#131516">
<text x="32.7" y="29.9">1.5</text>
<text x="124.7" y="29.6">1.5</text>
<text x="32.7" y="41.5">1.2</text>
<text x="124.7" y="41.4">1.2</text>
<text x="32.7" y="54.2">0.9</text>
<text x="124.7" y="54">0.9</text>
<text x="32.7" y="66.9">0.6</text>
<text x="124.7" y="67">0.6</text>
<text x="30.5" y="75" transform="rotate(-90 30.5 75)">I , DRAIN CURRENT (A)</text>
<text x="122.1" y="75.9" transform="rotate(-90 122.1 75.9)">I , DRAIN CURRENT (A)</text>
<text x="32.7" y="79.4">0.3</text>
<text x="124.7" y="79.7">0.3</text>
<text x="34.9" y="91.4">0</text>
<text x="37.2" y="94.1">0</text>
<text x="49.6" y="94.1">1</text>
<text x="62.2" y="94.1">2</text>
<text x="75" y="94.1">3</text>
<text x="87.2" y="94.1">4</text>
<text x="99.7" y="94.1">5</text>
<text x="127" y="91.2">0</text>
<text x="129.5" y="94.5">0</text>
<text x="138.5" y="94.5">0.5</text>
<text x="150.2" y="94.5">1</text>
<text x="159.6" y="94.5">1.5</text>
<text x="171.4" y="94.5">2</text>
<text x="181" y="94.5">2.5</text>
<text x="192.3" y="94.5">3</text>
<text x="47.8" y="97.3">V</text>
<text x="48.3" y="101.1">Fig. 1 Typical Output Characteristics</text>
<text x="52.6" y="97.3">, DRAIN-SOURCE VOLTAGE (V)</text>
<text x="139.7" y="97.9">V</text>
<text x="144.6" y="97.9">, GATE SOURCE VOLTAGE (V)</text>
<text x="138.6" y="102.3">Fig. 2 Typical Transfer Characteristics</text>
<text x="32.9" y="108.3">0.8</text>
<text x="124.8" y="108.3">0.6</text>
<text x="32.9" y="115.5">0.7</text>
<text x="124.8" y="118.1">0.5</text>
<text x="32.9" y="123.3">0.6</text>
<text x="32.9" y="131">0.5</text>
<text x="124.8" y="128.4">0.4</text>
<text x="32.9" y="139.1">0.4</text>
<text x="124.8" y="139">0.3</text>
<text x="32.9" y="147.1">0.3</text>
<text x="124.8" y="149.6">0.2</text>
<text x="32.9" y="154.7">0.2</text>
<text x="29.8" y="159.3" transform="rotate(-90 29.8 159.3)">, DRAIN-SOURCE ON-RESISTANCE (Ω)</text>
<text x="124.8" y="160.4">0.1</text>
<text x="32.9" y="162.6">0.1</text>
<text x="29.8" y="168.8" transform="rotate(-90 29.8 168.8)">R</text>
<text x="35.2" y="169.8">0</text>
<text x="37.4" y="173.2">0</text>
<text x="48.5" y="173.2">0.3</text>
<text x="61.4" y="173.2">0.6</text>
<text x="73.7" y="173.2">0.9</text>
<text x="86.4" y="173.2">1.2</text>
<text x="98.1" y="173.2">1.5</text>
<text x="127.1" y="169.9">0</text>
<text x="129.4" y="172.7">0</text>
<text x="140.4" y="172.7">0.3</text>
<text x="152.8" y="172.7">0.6</text>
<text x="165.5" y="172.7">0.9</text>
<text x="178.3" y="172.7">1.2</text>
<text x="190" y="172.7">1.5</text>
<text x="47.2" y="177.1">I , DRAIN-SOURCE CURRENT (A)</text>
<text x="47.6" y="183.6">vs. Drain Current and Gate Voltage</text>
<text x="51.6" y="180.4">Fig. 3 Typical On-Resistance</text>
<text x="33.9" y="189.9">1.7</text>
<text x="124.1" y="189.5">0.8</text>
<text x="33.9" y="199.3">1.5</text>
<text x="33.9" y="209.9">1.3</text>
<text x="124.1" y="204.9">0.6</text>
<text x="33.9" y="220.3">1.1</text>
<text x="124.1" y="220.5">0.4</text>
<text x="28.2" y="226.1" transform="rotate(-90 28.2 226.1)">, DRAIN-SOURCE</text>
<text x="33.9" y="231.1">0.9</text>
<text x="28.2" y="235.7" transform="rotate(-90 28.2 235.7)">R</text>
<text x="124.1" y="236">0.2</text>
<text x="32" y="241.3" transform="rotate(-90 32 241.3)">ON-RESISTANCE (NORMALIZED)</text>
<text x="33.9" y="241.8">0.7</text>
<text x="121.8" y="240.6" transform="rotate(-90 121.8 240.6)">, DRAIN-SOURCE ON-RESISTANCE (Ω)</text>
<text x="33.9" y="251.2">0.5</text>
<text x="121.8" y="250.2" transform="rotate(-90 121.8 250.2)">R</text>
<text x="126.5" y="251.2">0</text>
<text x="36.8" y="254">-50</text>
<text x="44.3" y="254">-25</text>
<text x="47.6" y="257.5">T , JUNCTION TEMPERATURE (°C)</text>
<text x="53.9" y="254">0</text>
<text x="61.1" y="254">25</text>
<text x="69.2" y="254">50</text>
<text x="76.9" y="254">75</text>
<text x="83.8" y="254">100</text>
<text x="91.8" y="254">125</text>
<text x="98.9" y="254">150</text>
<text x="127.4" y="254.5">-50</text>
<text x="134.9" y="254.5">-25</text>
<text x="144.5" y="254.5">0</text>
<text x="151.7" y="254.5">25</text>
<text x="159.9" y="254.5">50</text>
<text x="167.5" y="254.5">75</text>
<text x="174.4" y="254.5">100</text>
<text x="182.4" y="254.5">125</text>
<text x="189.5" y="254.5">150</text>
<text x="40.5" y="261.4">Fig. 5 On-Resistance Variation with Temperature</text>
<text x="131.1" y="262">Fig. 6 On-Resistance Variation with Temperature</text>
<text x="138.2" y="258">T , JUNCTION TEMPERATURE (°C)</text>
</g>
<g font-size="2.8" fill="#1f1a17">
<text x="122.1" y="159.6" transform="rotate(-90 122.1 159.6)">, DRAIN-SOURCE ON-RESISTANCE (Ω)</text>
<text x="122.1" y="169.2" transform="rotate(-90 122.1 169.2)">R</text>
<text x="146.5" y="176.2">I , DRAIN CURRENT (A)</text>
<text x="135.3" y="180.1">Fig. 4 Typical Drain-Source On-Resistance</text>
<text x="140.7" y="183.2">vs. Drain Current and Temperature</text>
</g>
<g font-size="2.8">
<text x="100.3" y="273.5">www.diodes.com</text>
<text x="108.3" y="270.2">3 of 6</text>
</g>
<text font-size="2.8" fill="#231f20" x="186.1" y="270.6">January 2012</text>
<text font-size="2.5" x="20.3" y="274">Document number: DS31783 Rev. 3 - 2</text>
<g font-size="2.1" fill="#131516">
<text x="52.5" y="33.5">V</text>
<text x="57.1" y="33.5">= 8.0V</text>
<text x="51.5" y="38.2">V</text>
<text x="56.1" y="38.2">= 4.5V</text>
<text x="135" y="41.1">V</text>
<text x="139.5" y="41.1">= 5V</text>
<text x="46.7" y="46.9">V</text>
<text x="50.9" y="42.7">V</text>
<text x="51.2" y="46.9">= 2.5V</text>
<text x="55.5" y="42.7">= 3.0V</text>
<text x="44.9" y="51.7">V</text>
<text x="49.5" y="51.7">= 2.0V</text>
<text x="86.8" y="68.6">V</text>
<text x="91.4" y="68.6">= 1.5V</text>
<text x="31.3" y="74.2" transform="rotate(-90 31.3 74.2)">D</text>
<text x="122.9" y="75.1" transform="rotate(-90 122.9 75.1)">D</text>
<text x="143.7" y="76.7">T</text>
<text x="146.2" y="73.2">T</text>
<text x="146.7" y="76.7">= 125°C</text>
<text x="149.2" y="73.2">= 150°C</text>
<text x="141" y="80.3">T</text>
<text x="144" y="80.3">= 85°C</text>
<text x="162.5" y="82.6">T</text>
<text x="165.5" y="82.6">= 25°C</text>
<text x="86.4" y="89.8">V</text>
<text x="90.9" y="89.8">= 1.2V</text>
<text x="158.9" y="86.8">T</text>
<text x="161.9" y="86.8">= -55°C</text>
<text x="49.6" y="98.1">DS</text>
<text x="141.6" y="98.8">GS</text>
<text x="171.9" y="121.1">T</text>
<text x="175" y="121.1">= 150°C</text>
<text x="172.1" y="129.1">T</text>
<text x="175.2" y="129.1">= 125°C</text>
<text x="172.8" y="134.2">T</text>
<text x="175.8" y="134.2">= 85°C</text>
<text x="172.8" y="141.9">T</text>
<text x="175.8" y="141.9">= 25°C</text>
<text x="172.8" y="150.1">T</text>
<text x="175.8" y="150.1">= -55°C</text>
<text x="30.6" y="166.8" transform="rotate(-90 30.6 166.8)">DS(ON)</text>
<text x="48.1" y="178">D</text>
<text x="65" y="209.9">V</text>
<text x="69.6" y="209.9">= 2.5V</text>
<text x="64.9" y="213">I</text>
<text x="67.3" y="213">= 500mA</text>
<text x="79.9" y="218.3">V</text>
<text x="81" y="221.3">I</text>
<text x="83.4" y="221.3">= 1.0A</text>
<text x="84.4" y="218.3">= 4.5V</text>
<text x="143.3" y="220.8">I</text>
<text x="143.4" y="217.8">V</text>
<text x="145.7" y="220.8">= 500mA</text>
<text x="147.9" y="217.8">= 2.5V</text>
<text x="29.1" y="233.7" transform="rotate(-90 29.1 233.7)">DS(ON)</text>
<text x="151.6" y="232.3">V</text>
<text x="156.1" y="232.3">= 4.5V</text>
<text x="152.7" y="235.3">I</text>
<text x="155.1" y="235.3">= 1.0A</text>
<text x="122.6" y="248.2" transform="rotate(-90 122.6 248.2)">DS(ON)</text>
<text x="49.3" y="258.3">J</text>
<text x="139.9" y="258.8">J</text>
</g>
<g font-size="2.1" fill="#1f1a17">
<text x="138.3" y="117.4">V</text>
<text x="142.5" y="117.4">= 4.5V</text>
<text x="61.2" y="134.3">V</text>
<text x="65.4" y="134.3">= 1.8V</text>
<text x="61.6" y="144.7">V</text>
<text x="65.8" y="144.7">= 2.5V</text>
<text x="61.6" y="151.4">V</text>
<text x="65.8" y="151.4">= 4.5V</text>
<text x="123" y="167.2" transform="rotate(-90 123 167.2)">DS(ON)</text>
<text x="147.3" y="177.1">D</text>
</g>
<text font-size="2.1" fill="#231f20" x="182" y="273.2">© Diodes Incorporated</text>
<g font-size="1.8" fill="#131516">
<text x="54" y="34.2">GS</text>
<text x="52.9" y="38.9">GS</text>
<text x="136.4" y="41.8">DS</text>
<text x="48.1" y="47.6">GS</text>
<text x="52.3" y="43.4">GS</text>
<text x="46.3" y="52.3">GS</text>
<text x="88.2" y="69.4">GS</text>
<text x="145" y="77.4">A</text>
<text x="147.4" y="73.8">A</text>
<text x="142.3" y="81">A</text>
<text x="163.8" y="83.3">A</text>
<text x="160.1" y="87.5">A</text>
<text x="87.8" y="90.4">GS</text>
<text x="173.2" y="121.8">A</text>
<text x="173.4" y="129.8">A</text>
<text x="174.1" y="134.9">A</text>
<text x="174.1" y="142.6">A</text>
<text x="174.1" y="150.7">A</text>
<text x="65.5" y="213.7">D</text>
<text x="66.5" y="210.7">GS</text>
<text x="81.3" y="219">GS</text>
<text x="81.6" y="222">D</text>
<text x="143.9" y="221.5">D</text>
<text x="144.8" y="218.5">GS</text>
<text x="153" y="233">GS</text>
<text x="153.3" y="236.1">D</text>
</g>
<g font-size="1.8" fill="#1f1a17">
<text x="139.7" y="118.1">GS</text>
<text x="62.5" y="135.1">GS</text>
<text x="63.1" y="145.3">GS</text>
<text x="63.1" y="152.1">GS</text>
</g>
</svg>
